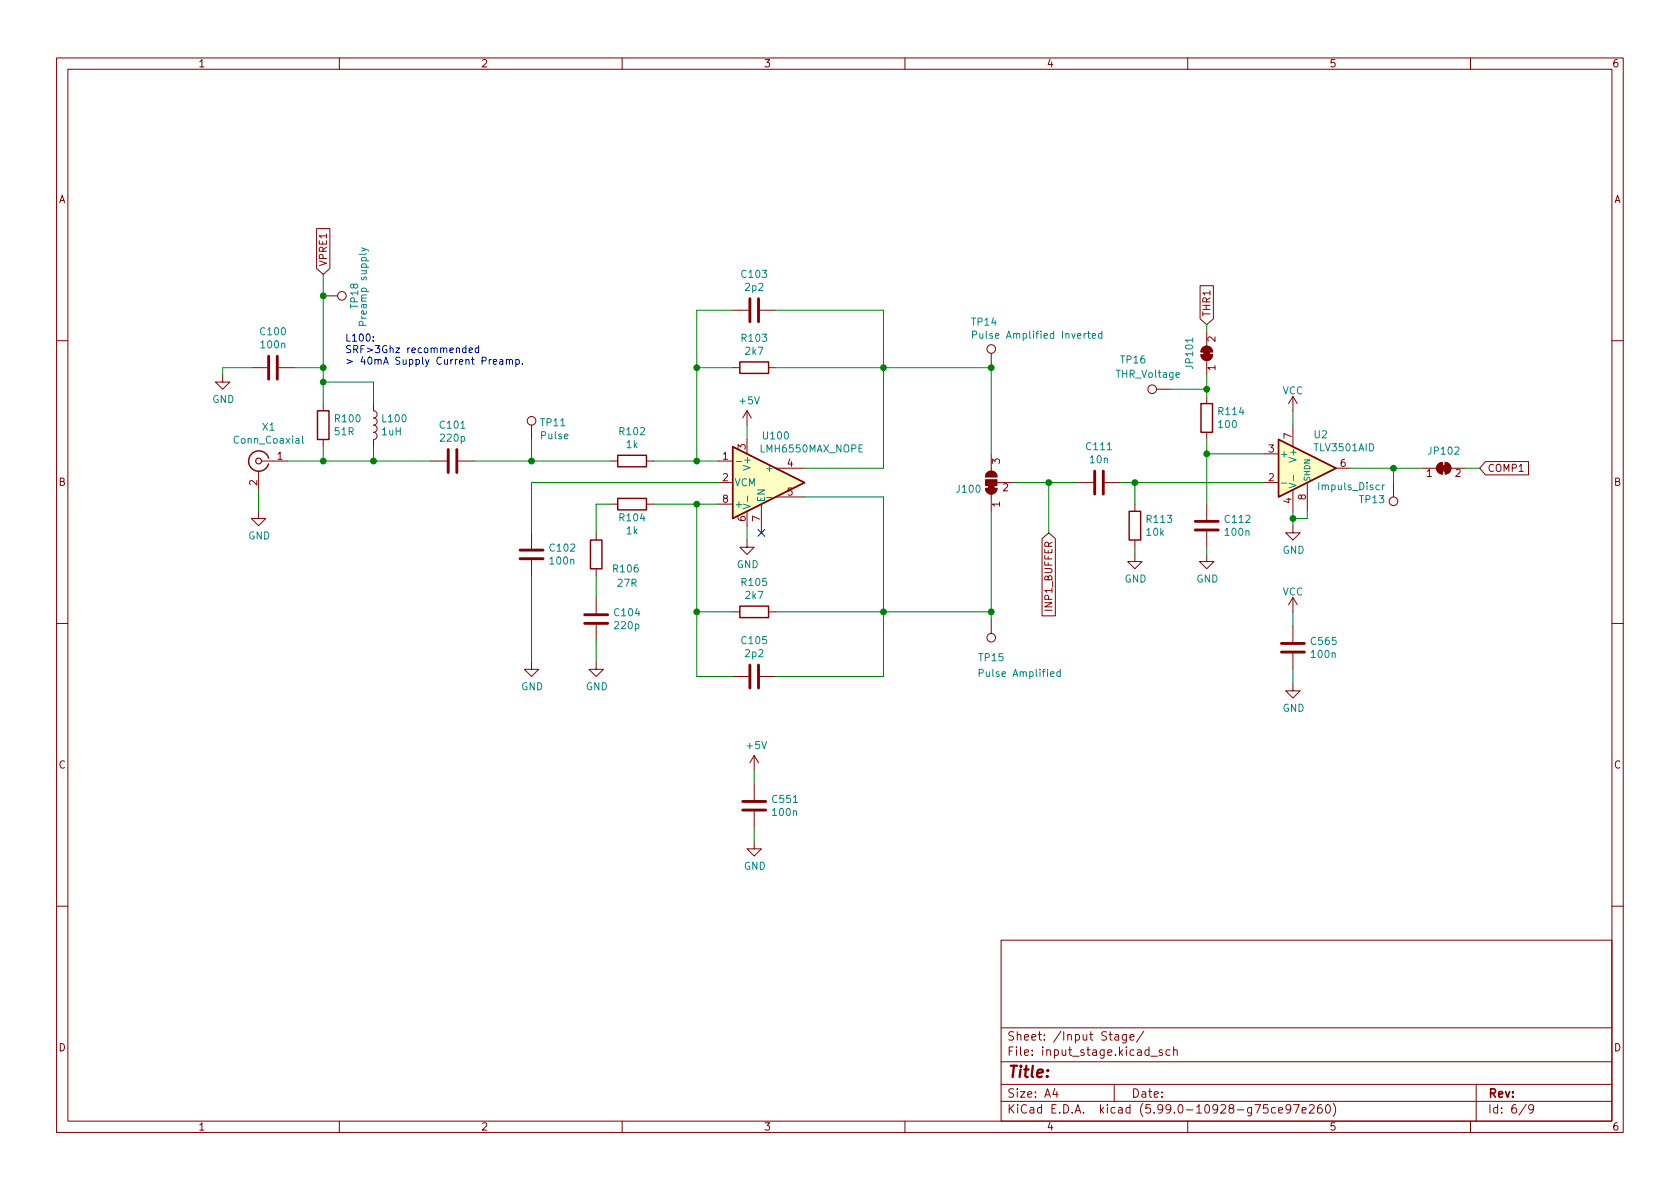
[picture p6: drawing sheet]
<svg xmlns="http://www.w3.org/2000/svg" width="297mm" height="210mm" viewBox="0 0 297 210" stroke-linecap="round" stroke-linejoin="round" font-family="sans-serif">
<g fill="none" stroke="#840000" stroke-width=".18">
<path d="M10 10.2h277v190.1h-277zM12 12.2h273v186.1h-273zM60 10.2v2M110 10.2v2M160 10.2v2M210 10.2v2M260 10.2v2M56 40.4h2.3v7.1l-1.2 1-1.1-1zM57.1 52.3h2.6M129.5 54.9h2.8M134.4 54.9h2.8M212.2 50.5h2.3v5.9l-1.1 1-1.2-1z"/>
<path d="M213.4 58.7v2.5M10 60.2h2M39.4 66.3v1.3h1.2l-1.2 1.2-1.3-1.2h1.3M44.4 65h2.8M49.3 65h2.8M57.1 71.4v1.2M57.1 77.7v1.3M66 71.4v1.2a.64 .64 0 0 1 .7 .7 .64 .64 0 0 1-.7 .6 .64 .64 0 0 1 .7 .6 .64 .64 0 0 1-.7 .7 .64 .64 0 0 1 .7 .6 .64 .64 0 0 1-.7 .6 .64 .64 0 0 1 .7 .7 .64 .64 0 0 1-.7 .6v1.3M94 75.2v2.5M129.5 65h1.3M132.1 72.6l-.8 1.3M132.1 72.6v2.6"/>
<path d="M132.1 77.7v2.6M132.1 72.6l.7 1.3M135.9 65h1.3M175.3 62.5v2.5M204.5 68.8h2.5M212.3 62.7h2.1a1.02 1.02 0 0 1-1 1 1.02 1.02 0 0 1-1.1-1zM212.6 61.5a1.02 1.02 0 0 1 1.1-.2 1.02 1.02 0 0 1 .7 .9h-2.1zM213.4 63.7v2.6M213.4 70.1v1.3M213.4 76.4v1.3M228.6 70.1v2.5M228.6 75.2v3.8"/>
<path d="M228.6 70.1l-.8 1.3M228.6 70.1l.8 1.3M285 60.2h2M45.7 90.4v1.3h1.3l-1.3 1.3-1.3-1.3h1.3M45.7 83.3v3.3M46.2 81.5h4.6M76.2 81.5h2.8M81 81.5h2.8M94 94.2v2.8M94 99.1v2.7M105.4 94.2v1.3M107.9 81.5h1.3"/>
<path d="M107.9 89.1h1.3M114.3 81.5h1.3M114.3 89.1h1.3M127 85.3h2.5M127 81.5h2.5M127 89.1h2.5M132.1 95.5v1.3h1.2l-1.2 1.2-1.3-1.2h1.3M132.1 90.4v2.6M134.6 89.1v5.1M137.2 82.8h5M137.2 87.9h5M174.2 86.4h2.1a1.02 1.02 0 0 1-1 1 1.02 1.02 0 0 1-1.1-1z"/>
<path d="M174.5 83.6a1.02 1.02 0 0 1 1.1-.2 1.02 1.02 0 0 1 .7 .9h-2.1zM175.3 80.3v3M175.3 87.4v3M176.3 85.3h2.8M184.2 95.2l1.2-1 1.2 1v13.7h-2.4zM190.5 85.3h2.8M195.3 85.3h2.8M200.7 98v1.3h1.2l-1.2 1.3-1.3-1.3h1.3M200.7 89.1v1.3M200.7 95.5v1.3M213.4 98v1.3h1.2l-1.2 1.3-1.3-1.3h1.3M213.4 89.1v2.8"/>
<path d="M213.4 94v2.8M223.5 85.3h2.6M223.5 80.3h2.6M228.6 93v1.2h1.3l-1.3 1.3-1.3-1.3h1.3M228.6 86.6v3.8M231.1 85.3v5.1M236.2 82.8h2.6M246.4 85.3v2.6M251.5 82.8h2.5M254.3 82.1l.7-.3v2a1.02 1.02 0 0 1-.9-.6 1.02 1.02 0 0 1 .2-1.1zM255.5 81.8a1.02 1.02 0 0 1 1 1 1.02 1.02 0 0 1-1 1zM256.5 82.8h2.6"/>
<path d="M262.6 81.6h7.6v2.4h-7.6l-1-1.2zM10 110.2h2M94 117.1v1.3h1.2l-1.2 1.2-1.3-1.2h1.3M105.4 117.1v1.3h1.3l-1.3 1.2-1.3-1.2h1.3M105.4 100.6v1.2M105.4 105.7v2.8M105.4 110.5v2.8M129.5 119.6h2.8M129.5 108.2h1.3M134.4 119.6h2.8M135.9 108.2h1.3M175.3 109.5v2.5"/>
<path d="M228.6 105.7v2.5M228.6 110.7v2.8M228.6 115.6v2.8M228.6 105.7l-.8 1.2M228.6 105.7l.8 1.2M285 110.2h2M133.3 133.6v2.5M133.3 138.7v2.8M133.3 133.6l-.7 1.3M133.3 133.6l.8 1.3M228.6 120.9v1.3h1.3l-1.3 1.2-1.3-1.2h1.3M133.3 148.8v1.3h1.3l-1.3 1.3-1.2-1.3h1.2"/>
<path d="M133.3 143.5v2.8M10 160.2h2M177 166.3h108v32h-108zM285 160.2h2M60 198.3v2M110 198.3v2M160 198.3v2M177 194.8h108M177 191.8h108M177 187.8h108M177 181.8h108M186.5 192.5l-.4 1h1"/>
<path d="M186.9 193v1M197 191.8v3M197.1 183h.6l.1 .9M197.8 183.3l-.5 .1a.29 .29 0 0 0-.2 .2 .29 .29 0 0 0 .2 .3h.5M199.1 182.9v1.2l-.2 .3h-.4M199.1 183l-.4-.1-.3 .3v.4l.2 .3h.5M199.8 183.4l.7-.1-.1-.3-.4-.1-.2 .2 .1 .8h.5M202.2 182.4l-1.3 1.9M203.5 186.8h1.1M205.5 185.7l-.4-.1-.2 .2 .1 .3 .5 .1v.4h-.6M206.9 185.7l-.5-.1-.3 .3v.4l.2 .3h.6M207.5 185.8l.2-.2 .4 .1v.9"/>
<path d="M207.5 185.1v1.5M210 198.3v2M225.5 195.9l-.4-.1-.3 .3v.4l.1 .3h.6M226.1 196.3l.7-.1-.1-.3-.4-.1-.2 .2v.8h.6M228.2 196l-.3 .3-.4-.1-.1-.2 .1-.6 .4-.1 .2 .2a.99 .99 0 0 1-.3 1.3h-.3M228.7 195.3h1l-.6 1.5M230.2 196.3l.7-.1v-.3l-.5-.1-.2 .2 .1 .8h.6M231.5 195.5l.6-.2 .2 .2 .1 .3-1 1h1M233.6 195.3a.59 .59 0 0 0-.7 .7v.5l.2 .3h.4l.2-.1 .1-.5-.2-.2-.4-.1-.3 .3M234.6 195.4l.1-.1a.81 .81 0 0 1 .6 .7 .81 .81 0 0 1-.3 .8h-.1a.81 .81 0 0 1-.6-.6 .81 .81 0 0 1 .3-.8zM235.7 195.1a1.72 1.72 0 0 1 0 2.3M260 198.3v2"/>
<path d="M261 191.8v6.5M269.9 195.3l-1.3 1.9M271.2 196l-.3 .3h-.3l-.3-.3 .1-.6 .5-.1 .2 .2a.99 .99 0 0 1-.4 1.3h-.3"/>
<circle cx="60.5" cy="52.3" r=".76"/>
<circle cx="94" cy="74.4" r=".76"/>
<circle cx="175.3" cy="61.7" r=".76"/>
<circle cx="203.7" cy="68.8" r=".76"/>
<circle cx="246.4" cy="88.6" r=".76"/>
<circle cx="175.3" cy="112.8" r=".76"/>
</g>
<g fill="none" stroke="#008484" stroke-width=".18">
<path d="M63.9 43.8l1.2 .4 .1 .2M64.8 44.1l-.9 .3M172 59.2h.6l.1-.2-.1-.3-.6-.1v1.2M192.3 59h.5M192.5 58.6v1l.3 .2M193.1 59.4l.6-.1v-.3h-.4l-.2 .2 .1 .6h.5M194.8 59h-.3l-.3 .2 .1 .6h.5M194.8 58.6v1.2M53.5 77.1v1.1l.2 .2M130.2 81.6h.9M131.4 89.1l1.3 .4-1.3 .5M132.2 87.7v1"/>
<path d="M135.6 88h.9M226.6 85.4h.9M227.9 85.4l1.3 .5-1.3 .4M228.7 84v1M244.4 85.8v.8M244.8 85.8l-.4 .2M173.1 119h.6l.1-.2v-.3l-.7-.1v1.2M185.8 119.2l.6-.1-.1-.3h-.4l-.1 .2v.6h.5M187.5 118.8h-.4l-.3 .2 .2 .6h.5M187.5 118.4v1.2"/>
</g>
<g fill="#ffffc2" stroke="#ffffc2" stroke-width=".18">
<path d="M226.1 77.7l10.1 5.1-10.1 5.1z"/>
<path d="M129.5 79l12.7 6.3-12.7 6.4z"/>
</g>
<path d="M56.1 72.6h2.1v5.1h-2.1zM129.5 79l12.7 6.3-12.7 6.4zM130.8 64h5.1v2h-5.1zM212.3 71.4h2.1v5h-2.1zM226.1 77.7l10.1 5.1-10.1 5.1zM43.9 81.5a1.8 1.8 0 0 0 1.6 1.8 1.8 1.8 0 0 0 2-1.3M47.5 81a1.8 1.8 0 0 0-2-1.3 1.8 1.8 0 0 0-1.5 1.8M104.4 95.5h2v5.1h-2zM109.2 80.5h5.1v2h-5.1zM109.2 88.1h5.1v2.1h-5.1zM199.6 90.4h2.1v5.1h-2.1zM130.8 107.2h5.1v2h-5.1z" fill="none" stroke="#840000" stroke-width=".25"/>
<g fill="#840000" stroke="#840000" stroke-width=".18">
<path d="M254.3 82.1l.7-.3v2a1.02 1.02 0 0 1-.9-.6 1.02 1.02 0 0 1 .2-1.1z"/>
<path d="M255.5 81.8a1.02 1.02 0 0 1 1 1 1.02 1.02 0 0 1-1 1z"/>
<path d="M254.8 82.3h1v1h-1z"/>
<path d="M212.3 62.7h2.1a1.02 1.02 0 0 1-1 1 1.02 1.02 0 0 1-1.1-1z"/>
<path d="M212.6 61.5a1.02 1.02 0 0 1 1.1-.2 1.02 1.02 0 0 1 .7 .9h-2.1z"/>
<path d="M212.9 62h1v1h-1z"/>
<path d="M174.2 86.4h2.1a1.02 1.02 0 0 1-1 1 1.02 1.02 0 0 1-1.1-1z"/>
<path d="M174.5 83.6a1.02 1.02 0 0 1 1.1-.2 1.02 1.02 0 0 1 .7 .9h-2.1z"/>
<path d="M174.8 85.8h1v.6h-1z"/>
<path d="M174.2 84.8h2.1v1h-2.1z"/>
</g>
<g fill="none" stroke="#840000" stroke-width=".51">
<path d="M132.6 52.8v4.1M134.1 52.8v4.1M47.5 63v4.1M49 63v4.1M79.2 79.5v4.1M80.8 79.5v4.1M91.9 98.8h4.1M91.9 97.3h4.1M193.5 83.3v4.1M195.1 83.3v4.1M211.3 93.7h4.1M211.3 92.2h4.1"/>
<path d="M103.4 110.2h4M103.4 108.7h4M132.6 117.6v4.1M134.1 117.6v4.1M226.6 115.3h4M226.6 113.8h4M131.3 143.3h4.1M131.3 141.7h4.1"/>
</g>
<circle cx="45.7" cy="81.5" r=".51" fill="none" stroke="#840000" stroke-width=".2"/>
<g fill="none" stroke="#0000c2" stroke-width=".18">
<path d="M66 59.5v.2M66 60.2v.1M82.4 61.6l-.4-.1-.2 .3 .1 .5h.5M82.4 61.1v1.3M82.9 62l.6-.2v-.2l-.4-.1-.2 .2 .1 .6h.5M84.6 61.6l-.3-.1-.3 .3 .1 .5h.5M84.6 61.1v1.3M87.2 64l.6-.1v-.3h-.4l-.2 .2 .1 .6h.5M88.4 63.6h.5v.8M88.9 63.9h-.4l-.2 .2 .2 .3h.4M89.5 63.7l.2-.1h.3l.1 .8M89.5 63.6v.8"/>
<path d="M90.1 63.8l.1-.2h.3l.1 .8M91.2 63.6h.4l.2 .2-.1 .6h-.5M91.2 63.6v1.2M92.4 64.3v.1"/>
</g>
<g fill="none" stroke="#008400" stroke-width=".18">
<path d="M57.1 48.5v22.9M129.5 54.9h-6.3v26.6M137.2 54.9h19v27.9h-14M213.4 57.4v1.3M44.4 65h-5v1.3M52.1 65h5M57.1 79v2.5M57.1 67.6h8.9v3.8M66 79v2.5M94 77.7v3.8M123.2 65h6.3M132.1 75.2v2.5"/>
<path d="M137.2 65h38.1v15.3M207 68.8h6.4M213.4 66.3v3.8M213.4 77.7v11.4M228.6 72.6v2.6M45.7 86.6v3.8M50.8 81.5h25.4M83.8 81.5h24.1M107.9 89.1h-2.5v5.1M115.6 89.1h11.4M115.6 81.5h11.4M123.2 89.1v30.5h6.3"/>
<path d="M127 85.3h-33v8.9M132.1 93v2.5M142.2 87.9h14v31.7h-19M175.3 90.4v19.1M179.1 85.3h11.4M185.4 85.3v8.9M198.1 85.3h25.4M200.7 85.3v3.8M200.7 96.8v1.2M213.4 96.8v1.2M213.4 80.3h10.1M228.6 90.4v2.6"/>
<path d="M231.1 90.4v1.3h-2.5M238.8 82.8h12.7M246.4 82.8v2.5M259.1 82.8h2.5M94 101.8v15.3M105.4 101.8v3.9M105.4 113.3v3.8M123.2 108.2h6.3M137.2 108.2h38.1M228.6 108.2v2.5M228.6 118.4v2.5M133.3 136.1v2.6"/>
<path d="M133.3 146.3v2.5"/>
</g>
<path d="M134 93.6l1.2 1.2M135.2 93.6l-1.2 1.2" fill="none" stroke="#000084" stroke-width=".18"/>
<g fill="#008400" stroke="#008400" stroke-width=".18">
<circle cx="57.2" cy="67.6" r=".51"/>
<circle cx="66" cy="81.5" r=".51"/>
<circle cx="57.2" cy="65" r=".51"/>
<circle cx="94" cy="81.5" r=".51"/>
<circle cx="57.2" cy="52.3" r=".51"/>
<circle cx="57.2" cy="81.5" r=".51"/>
<circle cx="156.2" cy="108.2" r=".51"/>
<circle cx="175.3" cy="108.2" r=".51"/>
<circle cx="156.2" cy="65" r=".51"/>
<circle cx="175.3" cy="65" r=".51"/>
<circle cx="185.4" cy="85.3" r=".51"/>
<circle cx="123.2" cy="81.5" r=".51"/>
<circle cx="123.2" cy="89.1" r=".51"/>
<circle cx="123.2" cy="65" r=".51"/>
<circle cx="123.2" cy="108.2" r=".51"/>
<circle cx="213.4" cy="68.8" r=".51"/>
<circle cx="200.7" cy="85.3" r=".51"/>
<circle cx="228.6" cy="91.7" r=".51"/>
<circle cx="246.4" cy="82.8" r=".51"/>
<circle cx="213.4" cy="80.3" r=".51"/>
</g>
<text font-size="2.8" fill="#840000" x="178" y="190.6">Title:</text>
<g font-size="2.1" fill="#840000">
<text x="178" y="184">Sheet: /Input Stage/</text>
<text x="178" y="186.7">File: input_stage.kicad_sch</text>
<text x="178" y="196.9">KiCad E.D.A. kicad (5.99.0-10928-g75ce97e260)</text>
<text x="178" y="194.1">Size: A4</text>
<text x="200" y="194.1">Date:</text>
<text x="263" y="194.1">Rev:</text>
<text x="263" y="196.9">Id: 6/9</text>
</g>
<g font-size="1.8" fill="#840000">
<text x="35" y="11.9">1</text>
<text x="85" y="11.9">2</text>
<text x="135" y="11.9">3</text>
<text x="185" y="11.9">4</text>
<text x="235" y="11.9">5</text>
<text x="285" y="11.9">6</text>
<text x="10.3" y="35.9">A</text>
<text x="285.3" y="35.9">A</text>
<text x="57.8" y="47.2" transform="rotate(-90 57.8 47.2)">VPRE1</text>
<text x="214" y="56.1" transform="rotate(-90 214 56.1)">THR1</text>
<text x="214.9" y="65.5" transform="rotate(-90 214.9 65.5)">1</text>
<text x="214.9" y="60.4" transform="rotate(-90 214.9 60.4)">2</text>
<text x="228.3" y="77.6" transform="rotate(-90 228.3 77.6)">7</text>
<text x="49" y="81.3">1</text>
<text x="127.8" y="81.3">1</text>
<text x="131.8" y="79.5" transform="rotate(-90 131.8 79.5)">3</text>
<text x="139.2" y="82.5">4</text>
<text x="176.8" y="82" transform="rotate(-90 176.8 82)">3</text>
<text x="224.3" y="80">3</text>
<text x="237" y="82.5">6</text>
<text x="263" y="83.4">COMP1</text>
<text x="10.3" y="85.9">B</text>
<text x="45.5" y="85.8" transform="rotate(-90 45.5 85.8)">2</text>
<text x="127.8" y="85.1">2</text>
<text x="127.8" y="88.9">8</text>
<text x="139.2" y="87.6">5</text>
<text x="176.8" y="89.6" transform="rotate(-90 176.8 89.6)">1</text>
<text x="177.3" y="86.9">2</text>
<text x="224.3" y="85.1">2</text>
<text x="228.3" y="89" transform="rotate(-90 228.3 89)">4</text>
<text x="230.9" y="88.4" transform="rotate(-90 230.9 88.4)">8</text>
<text x="252.2" y="84.3">1</text>
<text x="257.3" y="84.3">2</text>
<text x="285.3" y="85.9">B</text>
<text x="131.8" y="92.2" transform="rotate(-90 131.8 92.2)">6</text>
<text x="134.4" y="92.2" transform="rotate(-90 134.4 92.2)">7</text>
<text x="186.1" y="107.6" transform="rotate(-90 186.1 107.6)">INP1_BUFFER</text>
<text x="10.3" y="135.9">C</text>
<text x="285.3" y="135.9">C</text>
<text x="10.3" y="185.9">D</text>
<text x="285.3" y="185.9">D</text>
<text x="35" y="199.9">1</text>
<text x="85" y="199.9">2</text>
<text x="135" y="199.9">3</text>
<text x="185" y="199.9">4</text>
<text x="235" y="199.9">5</text>
<text x="285" y="199.9">6</text>
</g>
<g font-size="1.8" fill="#008484">
<text x="131.2" y="49.1">C103</text>
<text x="131.8" y="51.4">2p2</text>
<text x="46.1" y="59.3">C100</text>
<text x="63.3" y="54.4" transform="rotate(-90 63.3 54.4)">TP18</text>
<text x="64.8" y="57.1" transform="rotate(-90 64.8 57.1)">Preamp supply</text>
<text x="171.9" y="57.6">TP14</text>
<text x="173.1" y="59.9">Pulse Amplified Inverted</text>
<text x="46.2" y="61.6">100n</text>
<text x="131.2" y="60.4">R103</text>
<text x="131.9" y="62.7">2k7</text>
<text x="198.2" y="64.3">TP16</text>
<text x="210.9" y="65" transform="rotate(-90 210.9 65)">JP101</text>
<text x="37.5" y="71.2">GND</text>
<text x="130.9" y="71.5">+5V</text>
<text x="197.5" y="66.8">THR_Voltage</text>
<text x="226.7" y="69.7">VCC</text>
<text x="46.4" y="76.1">X1</text>
<text x="59.2" y="77">51R</text>
<text x="59.3" y="74.7">R100</text>
<text x="67.6" y="77">1uH</text>
<text x="67.7" y="74.7">L100</text>
<text x="77.9" y="75.8">C101</text>
<text x="95.7" y="75.4">TP11</text>
<text x="95.7" y="77.7">Pulse</text>
<text x="109.6" y="76.9">R102</text>
<text x="135" y="77.7">U100</text>
<text x="215.6" y="73.4">R114</text>
<text x="215.6" y="75.7">100</text>
<text x="232.4" y="77.5">U2</text>
<text x="41.6" y="78.4">Conn_Coaxial</text>
<text x="78" y="78.1">220p</text>
<text x="110.8" y="79.2">1k</text>
<text x="132.7" y="82.7" transform="rotate(-90 132.7 82.7)">V+</text>
<text x="134.7" y="80">LMH6550MAX_NOPE</text>
<text x="135.9" y="83.4">+</text>
<text x="192.2" y="79.6">C111</text>
<text x="192.8" y="81.9">10n</text>
<text x="226.2" y="80.9">+</text>
<text x="229.2" y="81.3" transform="rotate(-90 229.2 81.3)">V+</text>
<text x="232.5" y="79.8">TLV3501AID</text>
<text x="252.7" y="80.4">JP102</text>
<text x="129.8" y="86">VCM</text>
<text x="129.8" y="89.8">+</text>
<text x="135.3" y="88.9" transform="rotate(-90 135.3 88.9)">EN</text>
<text x="169.3" y="87.1">J100</text>
<text x="233.3" y="86.7">Impuls_Discr</text>
<text x="240.5" y="89">TP13</text>
<text x="43.9" y="95.4">GND</text>
<text x="109.6" y="92.2">R104</text>
<text x="110.8" y="94.5">1k</text>
<text x="202.8" y="94.7">10k</text>
<text x="202.9" y="92.5">R113</text>
<text x="216.7" y="92.5">C112</text>
<text x="216.7" y="94.7">100n</text>
<text x="97.3" y="97.5">C102</text>
<text x="97.4" y="99.8">100n</text>
<text x="108.5" y="101.2">R106</text>
<text x="130.2" y="100.5">GND</text>
<text x="226.7" y="97.9">GND</text>
<text x="109.2" y="103.8">27R</text>
<text x="131.2" y="103.6">R105</text>
<text x="131.9" y="105.9">2k7</text>
<text x="198.8" y="103">GND</text>
<text x="211.5" y="103">GND</text>
<text x="226.7" y="105.3">VCC</text>
<text x="108.7" y="109">C104</text>
<text x="108.8" y="111.2">220p</text>
<text x="131.2" y="113.9">C105</text>
<text x="131.8" y="116.2">2p2</text>
<text x="173.2" y="116.9">TP15</text>
<text x="173.6" y="119.7">Pulse Amplified</text>
<text x="231.9" y="114">C565</text>
<text x="232" y="116.3">100n</text>
<text x="92.1" y="122">GND</text>
<text x="103.6" y="122">GND</text>
<text x="226.7" y="125.9">GND</text>
<text x="132.1" y="132.4">+5V</text>
<text x="136.7" y="142">C551</text>
<text x="136.7" y="144.3">100n</text>
<text x="131.5" y="153.8">GND</text>
</g>
<g font-size="1.8" fill="#0000c2">
<text x="61" y="60.4">L100:</text>
<text x="61" y="62.4">SRF&gt;3Ghz recommended</text>
<text x="61" y="64.5">&gt; 40mA Supply Current Preamp.</text>
</g>
<text font-size="1.4" fill="#008484" x="231.6" y="85.2" transform="rotate(-90 231.6 85.2)">SHDN</text>
</svg>
